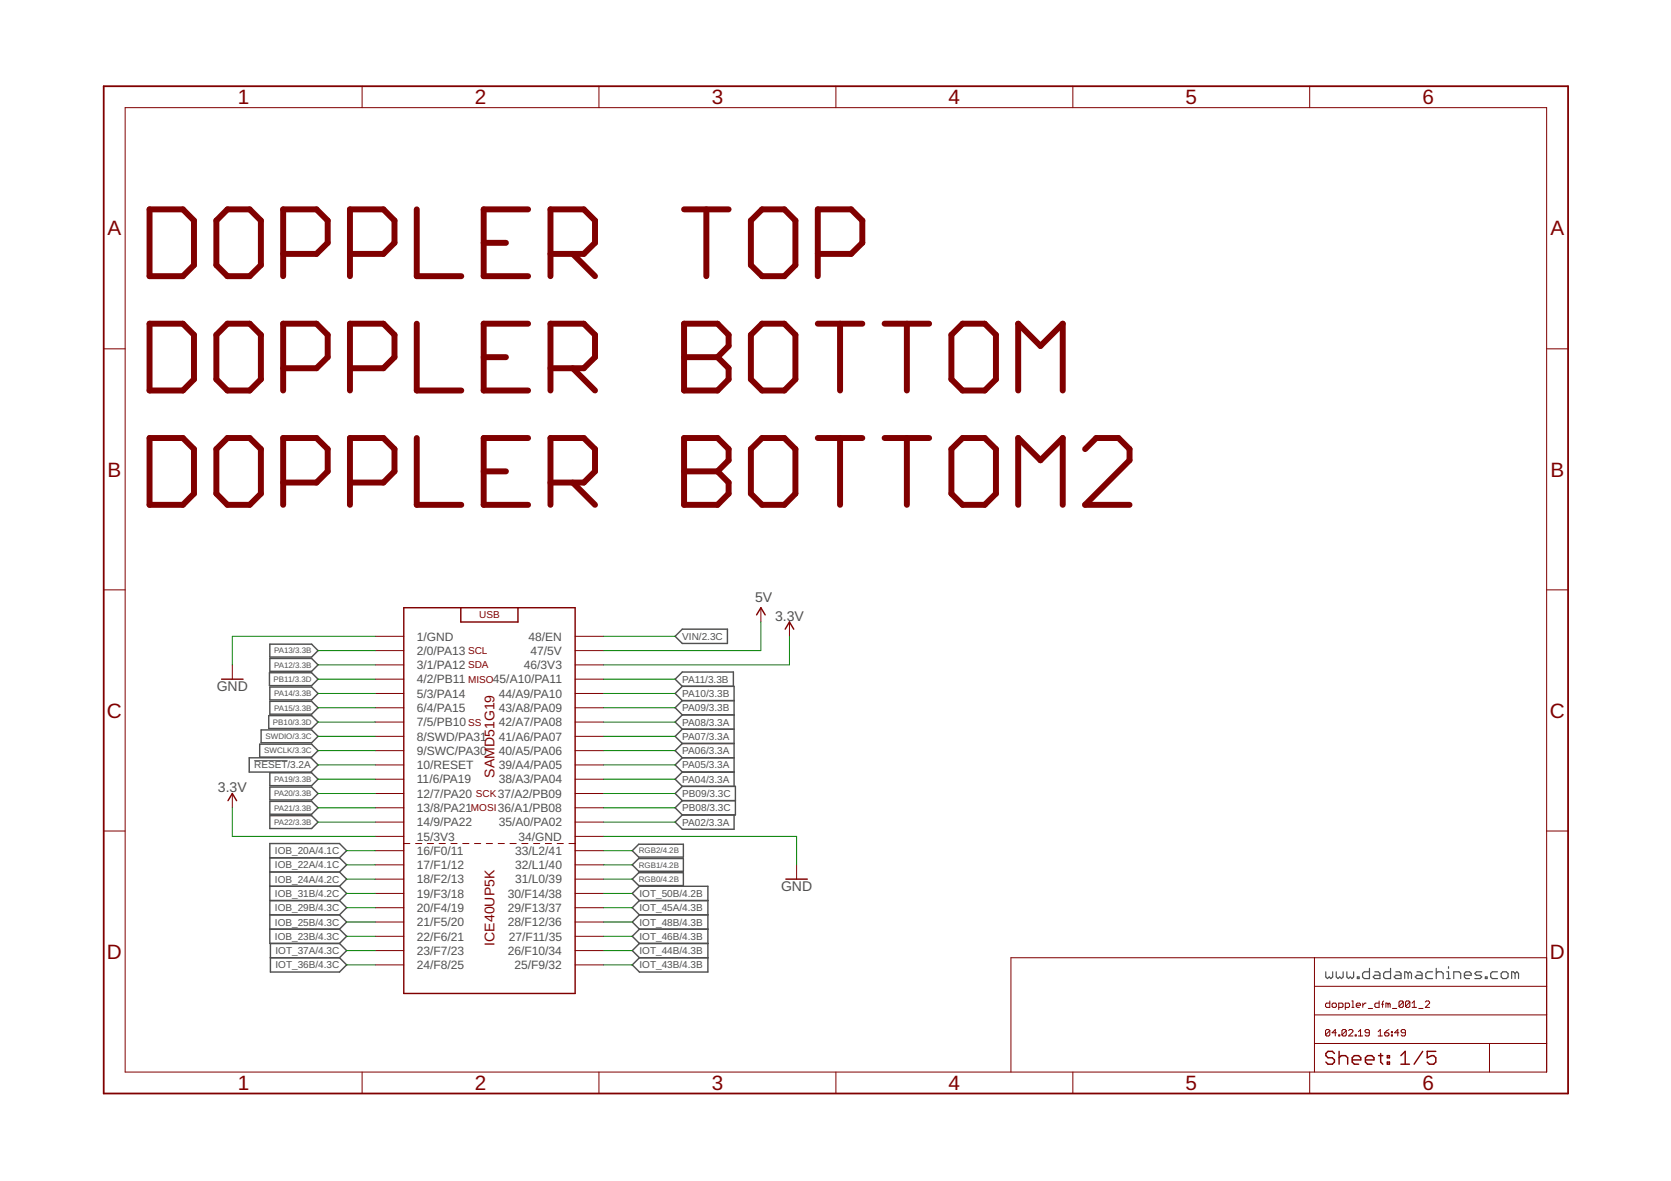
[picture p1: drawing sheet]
<svg xmlns="http://www.w3.org/2000/svg" width="297mm" height="210mm" viewBox="0 0 297 210" stroke-linecap="round" stroke-linejoin="round" font-family="sans-serif">
<g fill="none" stroke="#505050" stroke-width=".21">
<path d="M235.7 172.7v.9l.3 .3 .3-.3 .3 .3 .3-.3v-.9M237.5 172.7v.9l.3 .3 .3-.3 .4 .3 .3-.3v-.9M239.4 172.7v.9l.3 .3 .3-.3 .3 .3 .3-.3v-.9M241.3 173.6h.3v.3h-.3zM243.4 172.1v1.8h-.9l-.3-.3v-.6l.3-.3h.9M244.4 172.7h.6l.3 .3v.9h-.9l-.3-.3 .3-.3h.9M247.2 172.1v1.8h-.9l-.3-.3v-.6l.3-.3h.9M248.1 172.7h.7l.2 .3v.9h-.9l-.3-.3 .3-.3h.9M250.3 173l-.3-.3h-.3v1.2M250.3 173v.9M250.3 173l.3-.3 .3 .3v.9M251.9 172.7h.6l.3 .3v.9h-.9l-.3-.3 .3-.3h.9"/>
<path d="M254.7 172.7h-1l-.3 .3v.6l.3 .3h1M255.3 173l.3-.3h.6l.3 .3v.9M255.3 172.1v1.8M257.2 173.9h.6M257.2 172.7h.3v1.2M257.5 171.8v.3M258.4 173.9v-1.2h1l.3 .3v.9M260.3 173.3h1.2v-.3l-.3-.3h-.6l-.3 .3v.6l.3 .3h.6M263.4 172.7h-.9l-.3 .3 .3 .3h.6l.3 .3-.3 .3h-.9M264 173.6h.4v.3h-.4zM266.2 172.7h-.9l-.3 .3v.6l.3 .3h.9M266.8 173l.3-.3h.7l.3 .3v.6l-.3 .3h-.7l-.3-.3z"/>
<path d="M269.3 173l-.3-.3h-.3v1.2M269.3 173v.9M269.3 173l.3-.3 .3 .3v.9"/>
</g>
<g fill="none" stroke="#505050" stroke-width=".25">
<path d="M47.9 119.6h7.5l1.1 1.1-1.1 1.2h-7.5zM48 117h7.4l1.1 1.2-1.1 1.1h-7.4zM48 114.5h7.4l1.1 1.1-1.1 1.2h-7.4zM120 113.1l1.3-1.3h8v2.6h-8zM44.3 134.7h11l1.2 1.3-1.2 1.2h-11zM46.2 132.3h9.2l1.1 1.1-1.1 1.2h-9.2zM46.4 129.7h9l1.1 1.2-1.1 1.1h-9zM47.8 127.2h7.6l1.1 1.1-1.1 1.2h-7.6zM48 122.1h7.4l1.1 1.2-1.1 1.1h-7.4zM48 124.7h7.4l1.1 1.1-1.1 1.1h-7.4zM48 137.4h7.4l1.1 1.1-1.1 1.1h-7.4zM48 139.9h7.4l1.1 1.1-1.1 1.2h-7.4z"/>
<path d="M121.3 122l-1.3-1.3 1.3-1.3h9.1v2.6M121.3 122h9.2v17.8M121.3 122l-1.3 1.3 1.3 1.2M121.3 124.5h9.2M121.3 124.5l-1.3 1.3 1.3 1.3M121.3 127.1h9.2M121.3 127.1l-1.3 1.2 1.3 1.3M121.3 129.6h9.2M121.3 132.1l-1.3 1.3 1.3 1.3M121.3 132.1h9.2M121.3 134.7h9.2M121.3 134.7l-1.3 1.3 1.3 1.2"/>
<path d="M121.3 137.2h9.2M121.3 137.2l-1.3 1.3 1.3 1.3M121.3 139.8h9.4v5h-9.4M121.3 139.8l-1.3 1.2 1.3 1.3M121.3 129.6l-1.3 1.3 1.3 1.2M48 142.4h7.4l1.1 1.2-1.1 1.1h-7.4zM48 145h7.4l1.1 1.1-1.1 1.2h-7.4zM48 157.5h12.3M48 155h12.3M48 152.5h12.3M60.3 152.5l1.3-1.3-1.3-1.3h-12.3v17.8h12.3M60.3 157.5l1.3 1.3-1.3 1.3"/>
<path d="M60.3 155l1.3 1.3-1.3 1.2M60.3 152.5l1.3 1.2-1.3 1.3M112.4 151.2l1.1-1.1h8v2.2h-8zM112.4 153.7l1.1-1.1h8v2.3h-8zM112.4 156.3l1.1-1.2h8v2.3h-8zM121.3 144.8l-1.3 1.3 1.3 1.3h9.2v-2.6M121.3 142.3l-1.3 1.3 1.3 1.2M121.3 142.3h9.4M48 160.1h12.3M48 162.6h12.3M48 165.1h12.3M48.1 167.7v5.1h12.2l1.3-1.3-1.3-1.3"/>
<path d="M48.1 170.2h12.2M60.3 160.1l1.3 1.2-1.3 1.3M60.3 162.6l1.3 1.3-1.3 1.2M60.3 165.1l1.3 1.3-1.3 1.3M60.3 167.7l1.3 1.3-1.3 1.2M113.7 160.1h12.1M113.7 160.1l-1.3-1.3 1.3-1.3h12.1v15.3h-12.1l-1.3-1.3 1.3-1.3M113.7 162.6h12.1M113.7 165.1h12.1M113.7 167.7h12.1M113.7 170.2h12.1M113.7 160.1l-1.3 1.2 1.3 1.3"/>
<path d="M113.7 162.6l-1.3 1.3 1.3 1.2M113.7 165.1l-1.3 1.3 1.3 1.3M113.7 167.7l-1.3 1.3 1.3 1.2"/>
</g>
<path d="M45.2 135.2h5.9" fill="none" stroke="#505050" stroke-width=".18"/>
<g fill="none" stroke="#800000" stroke-width=".18">
<path d="M22.2 19.1h252.7v171.4h-252.7zM64.4 15.3v3.8M106.5 15.3v3.8M148.6 15.3v3.8M190.7 15.3v3.8M232.8 15.3v3.8M18.4 62h3.8M274.9 62h3.8M18.4 104.8h3.8M41.3 118.2v2.5M66.7 118.2h5.1M66.7 115.6h5.1"/>
<path d="M66.7 113.1h5.1M102.2 118.2h5.1M102.2 115.6h5.1M102.2 113.1h5.1M135.3 108v2.6M140.3 110.6v2.5M274.9 104.8h3.8M66.7 120.7h5.1M66.7 123.3h5.1M66.7 125.8h5.1M66.7 128.3h5.1M66.7 130.9h5.1"/>
<path d="M66.7 133.4h5.1M66.7 136h5.1M66.7 138.5h5.1M102.2 120.7h5.1M102.2 123.3h5.1M102.2 125.8h5.1M102.2 128.3h5.1M102.2 130.9h5.1M102.2 133.4h5.1M102.2 136h5.1M102.2 138.5h5.1M18.4 147.7h3.8"/>
<path d="M41.3 141v2.6M66.7 141h5.1M66.7 143.6h5.1M66.7 146.1h5.1M66.7 148.7h5.1M66.7 151.2h5.1M66.7 153.7h5.1M66.7 156.3h5.1M66.7 158.8h5.1M71.8 149.9h1.1M73.9 149.9h1.1M76 149.9h1.1"/>
<path d="M78.1 149.9h1.1M80.2 149.9h1.1M82.3 149.9h1.1M84.3 149.9h1.1M86.4 149.9h1.1M88.6 149.9h1.1M90.7 149.9h1.1M92.8 149.9h1.1M94.8 149.9h1.1M96.9 149.9h1.1M99 149.9h1.1M101.1 149.9h1.1"/>
<path d="M102.2 141h5.1M102.2 143.6h5.1M102.2 146.1h5.1M102.2 148.7h5.1M102.2 151.2h5.1M102.2 153.7h5.1M102.2 156.3h5.1M102.2 158.8h5.1M141.6 153.7v2.6M274.9 147.7h3.8M66.7 161.3h5.1M66.7 163.9h5.1"/>
<path d="M66.7 166.4h5.1M66.7 169h5.1M66.7 171.5h5.1M102.2 161.3h5.1M102.2 163.9h5.1M102.2 166.4h5.1M102.2 169h5.1M102.2 171.5h5.1M233.7 170.2v20.3M233.7 175.3h41.2M236.4 177.9v1.1h-.6l-.2-.1v-.4l.2-.2h.6M236.8 178.5l.2-.2h.4l.2 .2v.4l-.2 .1h-.4l-.2-.1z"/>
<path d="M238 179h.5l.2-.1v-.4l-.2-.2h-.5v1.1M239.1 179h.6l.2-.1v-.4l-.2-.2h-.6v1.1M240.3 179h.4M240.3 177.9h.2v1.1M241.1 178.7h.8l-.2-.4h-.4l-.2 .2v.4l.2 .1h.4M242.3 178.3v.7M242.8 178.3h-.2l-.3 .4M243.2 179.2h.8M245.2 177.9v1.1h-.6l-.2-.1v-.4l.2-.2h.6M245.6 178.5h.4M246 177.9l-.2 .2v.9M246.7 178.5l-.3-.2v.7"/>
<path d="M246.7 178.5v.5M246.7 178.5l.2-.2 .2 .2v.5M247.5 179.2h.8M249.4 178.1v.8l-.1 .1h-.4l-.2-.1M249.4 178.1l-.1-.2h-.4l-.2 .2v.8M249.4 178.1l-.7 .8M250.6 178.1v.8l-.2 .1h-.4l-.1-.1M250.6 178.1l-.2-.2h-.4l-.1 .2v.8M250.6 178.1l-.7 .8M251 179h.8M251 178.3l.4-.4v1.1M252.2 179.2h.8"/>
<path d="M253.4 178.1l.2-.2h.3l.2 .2v.2l-.7 .7h.7M274.9 170.2h-95.2v20.3M64.4 190.5v3.9M106.5 190.5v3.9M148.6 190.5v3.9M190.7 190.5v3.9M232.8 190.5v3.9M233.7 185.5h41.2M233.7 180.4h41.2M236.4 183.2v.7l-.2 .2h-.4l-.2-.2M236.4 183.2l-.2-.2h-.4l-.2 .2v.7M236.4 183.2l-.8 .7"/>
<path d="M237.6 183.6h-.8l.6-.6v1.1M238 183.9h.2v.2h-.2zM239.3 183.2l-.2-.2h-.4l-.2 .2v.7M239.3 183.2v.7l-.2 .2h-.4l-.2-.2M239.3 183.2l-.8 .7M239.7 183.2l.2-.2h.4l.2 .2v.2l-.8 .7h.8M240.9 183.9h.2v.2h-.2zM241.5 183.4l.4-.4v1.1M241.5 184.1h.7M243.4 183.6h-.6l-.1-.2 .1-.4h.4l.2 .2v.7l-.2 .2h-.4l-.1-.2M245 184.1h.7M245 183.4l.4-.4v1.1"/>
<path d="M246.1 183.6h.6l.2 .3-.2 .2h-.4l-.2-.2zM246.9 183l-.8 .6M247.3 183.9h.2v.2h-.2zM247.3 183.4h.2v.2h-.2zM248.7 183.6h-.8l.6-.6v1.1M249.8 183.6h-.5l-.2-.2 .2-.4h.3l.2 .2v.7l-.2 .2h-.3l-.2-.2M264.8 185.5v5"/>
</g>
<path d="M18.4 15.3h260.3v179.1h-260.3z" fill="none" stroke="#800000" stroke-width=".32"/>
<g fill="none" stroke="#800000" stroke-width=".25">
<path d="M71.8 108h30.4v68.6h-30.4zM81.9 108v2.6h10.2v-2.6M134.5 109.3l.8-1.3 .7 1.3M139.6 111.8l.7-1.2 .8 1.2M39.4 120.7h3.8M40.5 142.3l.8-1.3 .8 1.3M139.7 156.3h3.8M237.2 187.2l-.4-.3h-.7l-.4 .3v.4l.4 .4h.7l.4 .4v.4l-.4 .3h-.7l-.4-.3M238 186.9v2.2M238 188l.4-.4h.8l.4 .4v1.1M240.4 188.4h1.5v-.4l-.4-.4h-.8l-.3 .4v.8l.3 .3h.8M242.7 188.4h1.5v-.4l-.3-.4h-.8l-.4 .4v.8l.4 .3h.8"/>
<path d="M245 187.6h.8M245.4 187.2v1.6l.4 .3M246.6 187.6h.4v.4h-.4zM246.6 188.8h.4v.3h-.4zM249 189.1h1.5M249 187.6l.8-.7v2.2M252.9 186.9l-1.5 2.2M255.2 186.9h-1.5v1.1l.8-.4h.3l.4 .4v.8l-.4 .3h-.7l-.4-.3"/>
</g>
<g fill="none" stroke="#800000" stroke-width="1.1">
<path d="M26.6 37.2h5.9l2 2v7.9l-2 2h-5.9zM40.4 37.2h4l2 2v7.9l-2 2h-4l-1.9-2v-7.9zM74.1 37.2v11.9h7.9M93.9 37.2h-7.9v11.9h7.9M121.6 37.2h7.9M125.6 37.2v11.9M135.5 37.2h3.9l2 2v7.9l-2 2h-3.9l-2-2v-7.9zM26.6 57.5h5.9l2 2v7.9l-2 2h-5.9zM40.4 57.5h4l2 2v7.9l-2 2h-4l-1.9-2v-7.9zM50.3 45.1h6l2-1.9v-4l-2-2h-6v11.9M62.2 45.1h6l1.9-1.9v-4l-1.9-2h-6v11.9M74.1 57.5v11.9h7.9"/>
<path d="M86 43.2h3.9M93.9 57.5h-7.9v11.9h7.9M97.9 45.1h5.9l2-1.9v-4l-2-2h-5.9v11.9M101.8 45.1l4 4M121.6 57.5h6l1.9 2v2l-1.9 2 1.9 1.9v2l-1.9 2h-6zM135.5 57.5h3.9l2 2v7.9l-2 2h-3.9l-2-2v-7.9zM145.4 57.5h7.9M145.4 45.1h5.9l2-1.9v-4l-2-2h-5.9v11.9M149.3 57.5v11.9M157.2 57.5h8M161.2 57.5v11.9M169.1 59.5l2-2h3.9l2 2v7.9l-2 2h-3.9l-2-2z"/>
<path d="M26.6 77.9h5.9l2 1.9v7.9l-2 2h-5.9zM40.4 77.9h4l2 1.9v7.9l-2 2h-4l-1.9-2v-7.9zM50.3 65.4h6l2-1.9v-4l-2-2h-6v11.9M62.2 65.4h6l1.9-1.9v-4l-1.9-2h-6v11.9M74.1 77.9v11.8h7.9M86 63.5h3.9M93.9 77.9h-7.9v11.8h7.9M97.9 65.4h5.9l2-1.9v-4l-2-2h-5.9v11.9M101.8 65.4l4 4M121.6 63.5h6M121.6 77.9h6l1.9 1.9v2l-1.9 2 1.9 2v1.9l-1.9 2h-6zM133.5 79.8l2-1.9h3.9l2 1.9v7.9l-2 2h-3.9l-2-2z"/>
<path d="M145.4 77.9h7.9M149.3 77.9v11.8M157.2 77.9h8M161.2 77.9v11.8M169.1 79.8l2-1.9h3.9l2 1.9v7.9l-2 2h-3.9l-2-2zM181 69.4v-11.9l4 4 3.9-4v11.9M192.9 79.8l2-1.9h3.9l2 1.9v2l-7.9 7.9h7.9M50.3 85.8h6l2-2v-4l-2-1.9h-6v11.8M62.2 85.8h6l1.9-2v-4l-1.9-1.9h-6v11.8M86 83.8h3.9M97.9 85.8h5.9l2-2v-4l-2-1.9h-5.9v11.8M101.8 85.8l4 3.9"/>
<path d="M121.6 83.8h6M181 89.7v-11.8l4 3.9 3.9-3.9v11.8"/>
</g>
<g fill="none" stroke="#008000" stroke-width=".18">
<path d="M56.5 118.2h10.2M56.5 115.6h10.2M66.7 113.1h-25.4v5.1M107.3 113.1h12.7M135.3 110.6v5h-28M140.3 113.1v5.1h-33M56.5 120.7h10.2M56.5 123.3h10.2M56.5 125.8h10.2M56.5 128.3h10.2M56.5 133.4h10.2M56.5 136h10.2"/>
<path d="M56.5 138.5h10.2M56.5 130.9h10.2M107.3 120.7h12.7M107.3 123.3h12.7M107.3 125.8h12.7M107.3 128.3h12.7M107.3 133.4h12.7M107.3 136h12.7M107.3 138.5h12.7M107.3 130.9h12.7M41.3 143.6v5.1h25.4M56.5 143.6h10.2"/>
<path d="M56.5 141h10.2M56.5 146.1h10.2M61.6 151.2h5.1M61.6 153.7h5.1M61.6 156.3h5.1M61.6 158.8h5.1M107.3 151.2h5.1M107.3 153.7h5.1M107.3 156.3h5.1M107.3 143.6h12.7M107.3 141h12.7M107.3 146.1h12.7"/>
<path d="M107.3 158.8h5.1M107.3 148.7h34.3v5M61.6 161.3h5.1M61.6 163.9h5.1M61.6 166.4h5.1M61.6 169h5.1M61.6 171.5h5.1M107.3 161.3h5.1M107.3 163.9h5.1M107.3 166.4h5.1M107.3 169h5.1M107.3 171.5h5.1"/>
</g>
<g font-size="3.7" fill="#800000">
<text x="42.3" y="18.5">1</text>
<text x="84.4" y="18.5">2</text>
<text x="126.5" y="18.5">3</text>
<text x="168.6" y="18.5">4</text>
<text x="210.7" y="18.5">5</text>
<text x="252.9" y="18.5">6</text>
<text x="19.1" y="41.9">A</text>
<text x="275.6" y="41.9">A</text>
<text x="19.1" y="84.7">B</text>
<text x="275.6" y="84.7">B</text>
<text x="19" y="127.6">C</text>
<text x="275.5" y="127.6">C</text>
<text x="19" y="170.4">D</text>
<text x="275.5" y="170.4">D</text>
<text x="42.3" y="193.7">1</text>
<text x="84.4" y="193.7">2</text>
<text x="126.5" y="193.7">3</text>
<text x="168.6" y="193.7">4</text>
<text x="210.7" y="193.7">5</text>
<text x="252.9" y="193.7">6</text>
</g>
<g font-size="2.5" fill="#505050">
<text x="134.2" y="107">5V</text>
<text x="137.8" y="110.3">3.3V</text>
<text x="38.5" y="122.7">GND</text>
<text x="38.7" y="140.8">3.3V</text>
<text x="138.8" y="158.3">GND</text>
</g>
<g font-size="2.5" fill="#800000">
<text x="87.9" y="138.2" transform="rotate(-90 87.9 138.2)">SAMD51G19</text>
<text x="87.9" y="168.1" transform="rotate(-90 87.9 168.1)">ICE40UP5K</text>
</g>
<g font-size="2.1" fill="#505050">
<text x="74.1" y="113.9">1/GND</text>
<text x="94" y="113.9">48/EN</text>
<text x="74.1" y="118.9">3/1/PA12</text>
<text x="74.1" y="116.4">2/0/PA13</text>
<text x="93.1" y="118.9">46/3V3</text>
<text x="94.3" y="116.4">47/5V</text>
<text x="74.1" y="121.5">4/2/PB11</text>
<text x="74.1" y="124">5/3/PA14</text>
<text x="87.6" y="121.5">45/A10/PA11</text>
<text x="88.7" y="124">44/A9/PA10</text>
<text x="74.1" y="126.6">6/4/PA15</text>
<text x="74.1" y="129.1">7/5/PB10</text>
<text x="74.1" y="131.6">8/SWD/PA31</text>
<text x="88.7" y="126.6">43/A8/PA09</text>
<text x="88.7" y="129.1">42/A7/PA08</text>
<text x="88.7" y="131.6">41/A6/PA07</text>
<text x="74.1" y="134.2">9/SWC/PA30</text>
<text x="74.1" y="136.7">10/RESET</text>
<text x="88.7" y="134.2">40/A5/PA06</text>
<text x="88.7" y="136.7">39/A4/PA05</text>
<text x="74.1" y="139.2">11/6/PA19</text>
<text x="74.1" y="141.8">12/7/PA20</text>
<text x="88.5" y="141.8">37/A2/PB09</text>
<text x="88.7" y="139.2">38/A3/PA04</text>
<text x="74.1" y="144.3">13/8/PA21</text>
<text x="74.1" y="146.9">14/9/PA22</text>
<text x="74.1" y="149.4">15/3V3</text>
<text x="88.5" y="144.3">36/A1/PB08</text>
<text x="88.7" y="146.9">35/A0/PA02</text>
<text x="92.2" y="149.4">34/GND</text>
<text x="74.1" y="151.9">16/F0/11</text>
<text x="74.1" y="154.5">17/F1/12</text>
<text x="91.6" y="151.9">33/L2/41</text>
<text x="91.6" y="154.5">32/L1/40</text>
<text x="74.1" y="157">18/F2/13</text>
<text x="74.1" y="159.6">19/F3/18</text>
<text x="90.3" y="159.6">30/F14/38</text>
<text x="91.6" y="157">31/L0/39</text>
<text x="74.1" y="162.1">20/F4/19</text>
<text x="74.1" y="164.6">21/F5/20</text>
<text x="74.1" y="167.2">22/F6/21</text>
<text x="90.3" y="162.1">29/F13/37</text>
<text x="90.3" y="164.6">28/F12/36</text>
<text x="90.4" y="167.2">27/F11/35</text>
<text x="74.1" y="169.7">23/F7/23</text>
<text x="74.1" y="172.3">24/F8/25</text>
<text x="90.3" y="169.7">26/F10/34</text>
<text x="91.5" y="172.3">25/F9/32</text>
</g>
<g font-size="1.8" fill="#800000">
<text x="85.2" y="109.9">USB</text>
<text x="83.2" y="116.3">SCL</text>
<text x="83.2" y="118.8">SDA</text>
<text x="83.2" y="121.3">MISO</text>
<text x="83.2" y="129">SS</text>
<text x="84.6" y="141.7">SCK</text>
<text x="83.7" y="144.2">MOSI</text>
</g>
<g font-size="1.8" fill="#505050">
<text x="121.3" y="113.7">VIN/2.3C</text>
<text x="121.3" y="121.3">PA11/3.3B</text>
<text x="121.3" y="123.9">PA10/3.3B</text>
<text x="121.3" y="126.4">PA09/3.3B</text>
<text x="121.3" y="129">PA08/3.3A</text>
<text x="121.3" y="131.5">PA07/3.3A</text>
<text x="45.2" y="136.6">RESET/3.2A</text>
<text x="121.3" y="134">PA06/3.3A</text>
<text x="121.3" y="136.6">PA05/3.3A</text>
<text x="121.3" y="139.1">PA04/3.3A</text>
<text x="121.3" y="141.7">PB09/3.3C</text>
<text x="121.3" y="144.2">PB08/3.3C</text>
<text x="121.3" y="146.7">PA02/3.3A</text>
<text x="48.9" y="154.4">IOB_22A/4.1C</text>
<text x="48.9" y="151.8">IOB_20A/4.1C</text>
<text x="48.9" y="159.4">IOB_31B/4.2C</text>
<text x="48.9" y="162">IOB_29B/4.3C</text>
<text x="48.9" y="156.9">IOB_24A/4.2C</text>
<text x="113.7" y="159.4">IOT_50B/4.2B</text>
<text x="113.7" y="162">IOT_45A/4.3B</text>
<text x="48.9" y="164.5">IOB_25B/4.3C</text>
<text x="48.9" y="167.1">IOB_23B/4.3C</text>
<text x="113.7" y="164.5">IOT_48B/4.3B</text>
<text x="113.7" y="167.1">IOT_46B/4.3B</text>
<text x="49" y="169.6">IOT_37A/4.3C</text>
<text x="49" y="172.1">IOT_36B/4.3C</text>
<text x="113.7" y="169.6">IOT_44B/4.3B</text>
<text x="113.7" y="172.1">IOT_43B/4.3B</text>
</g>
<g font-size="1.4" fill="#505050">
<text x="48.7" y="118.7">PA12/3.3B</text>
<text x="48.7" y="116.1">PA13/3.3B</text>
<text x="48.6" y="121.2">PB11/3.3D</text>
<text x="48.7" y="123.8">PA14/3.3B</text>
<text x="47.2" y="131.4">SWDIO/3.3C</text>
<text x="48.5" y="128.8">PB10/3.3D</text>
<text x="48.7" y="126.3">PA15/3.3B</text>
<text x="47" y="133.9">SWCLK/3.3C</text>
<text x="48.7" y="139">PA19/3.3B</text>
<text x="48.7" y="141.5">PA20/3.3B</text>
<text x="48.7" y="144.1">PA21/3.3B</text>
<text x="48.7" y="146.6">PA22/3.3B</text>
<text x="113.5" y="151.7">RGB2/4.2B</text>
<text x="113.5" y="154.2">RGB1/4.2B</text>
<text x="113.5" y="156.8">RGB0/4.2B</text>
</g>
</svg>
